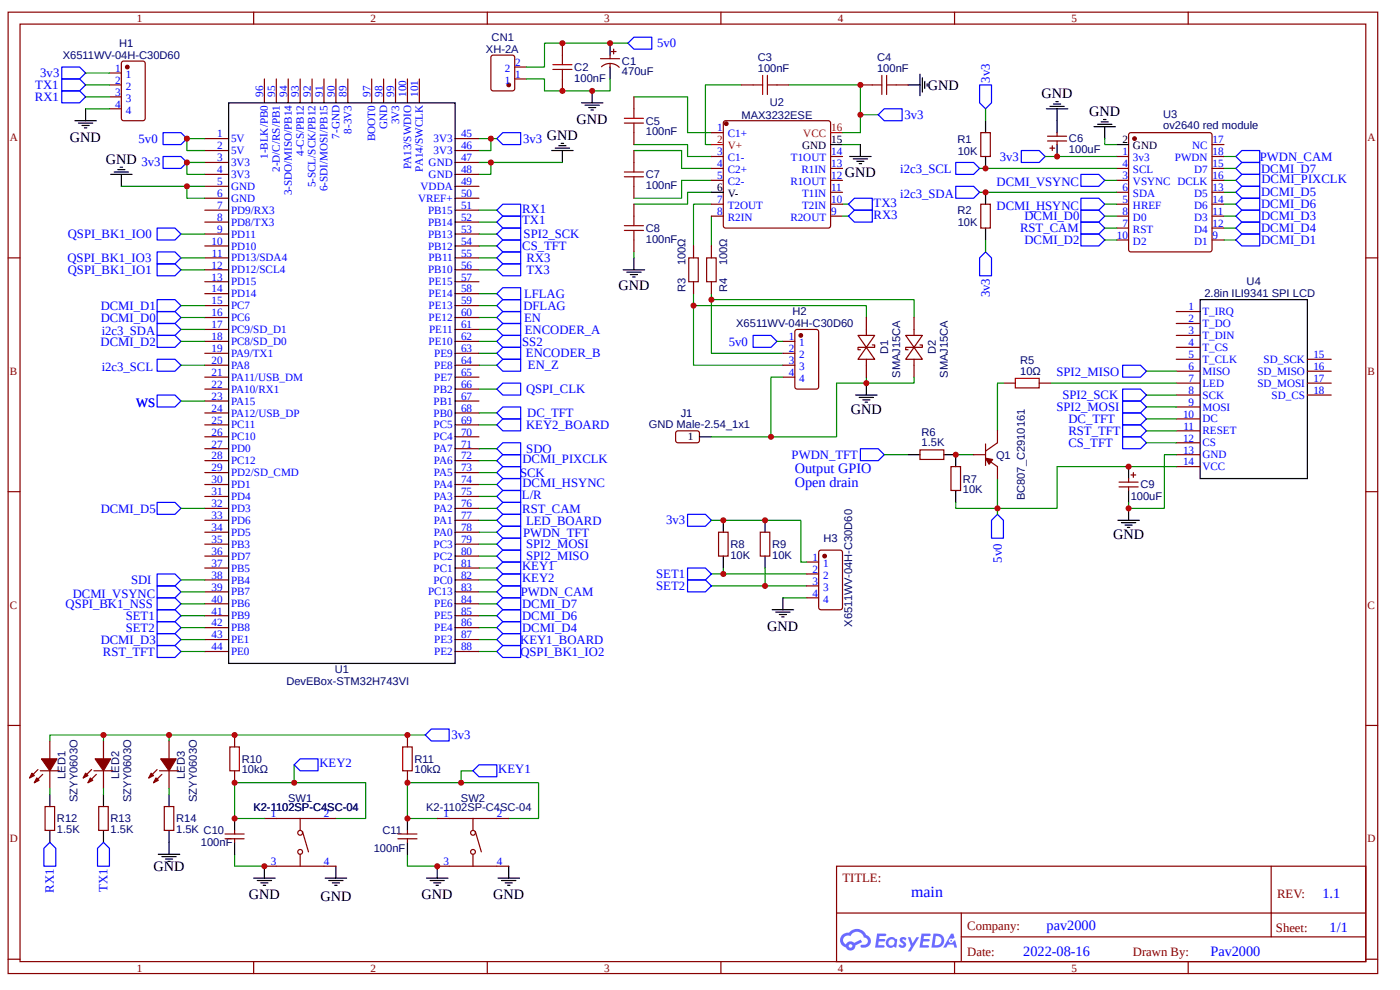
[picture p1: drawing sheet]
<svg xmlns="http://www.w3.org/2000/svg" width="297mm" height="210mm" viewBox="0 0 297 210" stroke-linecap="round" stroke-linejoin="round" font-family="sans-serif">
<g fill="none" stroke="#800" stroke-width=".25">
<path d="M1.7 2.6h290.6v203.8h-290.6zM4.3 5.1h285.5v198.8h-285.5zM53.8 2.6v2.5M103.4 2.6v2.5M152.9 2.6v2.5M202.5 2.6v2.5M252.1 2.6v2.5M1.7 54.7h2.6M289.8 54.7h2.5M1.7 104.2h2.6M289.8 104.2h2.5M1.7 153.8h2.6"/>
<path d="M289.8 153.8h2.5M177.5 183.6h112.3v20.3h-112.3zM177.5 193.6h112.2M203.9 198.6h85.8M203.9 193.6v10.1M269.7 183.7v14.9M1.7 203.4h2.6M53.8 203.9v2.5M103.4 203.9v2.5M152.9 203.9v2.5M202.5 203.9v2.5M252.1 203.9v2.5"/>
<path d="M289.8 203.4h2.5"/>
</g>
<g fill="#58f">
<path d="M191.1 198.8l.5-.2 .4 .1 .3 .3-.3 .4a.34 .34 0 0 0-.2-.3 .34 .34 0 0 0-.4 .2l.1 .1a.85 .85 0 0 1 .7 .6 .85 .85 0 0 1-.3 .9h-.7l-.6-.4 .3-.3 .5 .3 .3-.2-.1-.1a.87 .87 0 0 1-.5-1.4z"/>
<path d="M192.6 198.7h.6l.4 1.3 .8-1.3h.6l-1.8 3h-.6l.7-1.1z"/>
<path d="M186.1 197.9h1.7l.2 .2-.1 .3-1.3 .1-.1 .6h1.1l.2 .2-.3 .3h-1.1l-.1 .8h1.2l.2 .2-.2 .3h-1.9z"/>
<path d="M195.5 197.9h1.7l.2 .2-.1 .3-1.3 .1-.1 .6h1.1l.2 .2-.2 .3h-1.2l-.1 .8h1.3l.1 .2-.1 .3h-1.9z"/>
<path d="M201.8 197.9h.5l.2 .9-.4 .3a.5 .5 0 0 0-.8 .2 .5 .5 0 0 0 .4 .7 .5 .5 0 0 0 .6-.5l.3-.2 .4 1.6h-.5l-.2-.6h-1.2l-.4 .6h-.6z"/>
<path d="M198 197.9l-.4 3h1a1.51 1.51 0 0 0 1.7-1.5 1.51 1.51 0 0 0-1.8-1.5zM198.5 198.5a1 1 0 0 1 1.2 1 1 1 0 0 1-1.2 .9h-.2z"/>
<path d="M188.2 199.1a1.1 1.1 0 0 0 0 1.5 1.1 1.1 0 0 0 1.5 .1l.4 .2 .3-1.6-.5-.2a1.07 1.07 0 0 0-1.7 0zM188.4 199.8a.7 .7 0 0 1 1.4 0 .7 .7 0 0 1-1.4 0z"/>
<path d="M178.7 198.2a1.57 1.57 0 0 0 .8 2.7 1.03 1.03 0 0 0 1.1 .6 1.03 1.03 0 0 0 .9-1l1.4-.8-.3-.5-1.4 .7a1.05 1.05 0 0 0-1.7 .3 1 1 0 0 1-.5-1.4 1 1 0 0 1 1.4-.3 1.52 1.52 0 0 1 1.6-.9 1.52 1.52 0 0 1 1.3 1.2 .82 .82 0 0 1 .8 1 .82 .82 0 0 1-1.2 .5 .31 .31 0 0 0-.4 .3 .31 .31 0 0 0 .3 .3 1.42 1.42 0 0 0 1.9-.9 1.42 1.42 0 0 0-.9-1.8 2.25 2.25 0 0 0-3.8-.5l-.8 .2zM180 200.6a.4 .4 0 0 1 .8 0 .4 .4 0 0 1-.8 0z"/>
<circle cx="201.8" cy="199.4" r=".19"/>
</g>
<g fill="none" stroke="#800" stroke-width=".25">
<path d="M56.1 16.7v5.1M58.6 16.7v5.1M61.1 16.7v5.1M63.7 16.7v5.1M66.2 16.7v5.1M68.7 16.7v5.1M71.3 16.7v5.1M73.8 16.7v5.1M78.9 16.7v5.1M81.4 16.7v5.1M83.9 16.7v5.1M86.4 16.7v5.1"/>
<path d="M89 16.7v5.1M43.4 29.4h5.1M43.4 31.9h5.1M43.4 34.4h5.1M43.4 37h5.1M43.4 39.5h5.1M96.6 29.4h5M96.6 31.9h5M96.6 34.4h5M96.6 37h5M96.6 39.5h5M239.6 28.3l.3-.2h16.7l.4 .2 .1 24.6-.2 .4-17 .1-.4-.2-.1-24.6z"/>
<path d="M43.4 42h5.1M43.4 44.6h5.1M43.4 47.1h5.1M43.4 49.6h5.1M43.4 52.1h5.1M43.4 54.7h5.1M43.4 57.2h5.1M43.4 59.7h5.1M96.6 42h5M96.6 44.6h5M96.6 47.1h5M96.6 49.6h5"/>
<path d="M96.6 52.1h5M96.6 54.7h5M96.6 57.2h5M96.6 59.7h5M43.4 62.3h5.1M43.4 64.8h5.1M43.4 67.3h5.1M43.4 69.8h5.1M43.4 72.4h5.1M43.4 74.9h5.1M43.4 77.4h5.1M43.4 80h5.1"/>
<path d="M96.6 62.3h5M96.6 64.8h5M96.6 67.3h5M96.6 69.8h5M96.6 72.4h5M96.6 74.9h5M96.6 77.4h5M96.6 80h5M43.4 82.5h5.1M43.4 85h5.1M43.4 87.5h5.1M43.4 90.1h5.1"/>
<path d="M43.4 92.6h5.1M43.4 95.1h5.1M43.4 97.7h5.1M96.6 82.5h5M96.6 85h5M96.6 87.5h5M96.6 90.1h5M96.6 92.6h5M96.6 95.1h5M96.6 97.7h5M43.4 100.2h5.1M43.4 102.7h5.1"/>
<path d="M43.4 105.3h5.1M43.4 107.8h5.1M43.4 110.3h5.1M43.4 112.8h5.1M43.4 115.4h5.1M43.4 117.9h5.1M96.6 100.2h5M96.6 102.7h5M96.6 105.3h5M96.6 107.8h5M96.6 110.3h5M96.6 112.8h5"/>
<path d="M96.6 115.4h5M96.6 117.9h5M43.4 120.4h5.1M43.4 123h5.1M43.4 125.5h5.1M43.4 128h5.1M43.4 130.5h5.1M43.4 133.1h5.1M43.4 135.6h5.1M43.4 138.1h5.1M96.6 120.4h5M96.6 123h5"/>
<path d="M96.6 125.5h5M96.6 128h5M96.6 130.5h5M96.6 133.1h5M96.6 135.6h5M96.6 138.1h5"/>
</g>
<path d="M48.5 21.8h48.1v118.9h-48.1z" fill="none" stroke="#000" stroke-width=".25"/>
<circle cx="240.7" cy="29.4" r=".38" fill="#800"/>
<g fill="none" stroke="#800" stroke-width=".25">
<path d="M25.9 13.1l.4-.2h4l.5 .4v11.8l-.3 .5h-4.2l-.5-.3-.1-11.8zM222.2 29.9h4.1M222.2 28.9h4.1M222.7 31.4h1.1M223.2 30.9v1M224.3 28.1v.8M224.3 29.9v.8M236.9 33.2h2.5M236.9 35.7h2.5M236.9 38.2h2.5M257.1 33.2h2.6M257.1 35.7h2.6"/>
<path d="M257.1 38.2h2.6M257.1 30.7h2.6M236.9 40.8h2.5M236.9 43.3h2.5M236.9 45.8h2.5M236.9 48.4h2.5M236.9 50.9h2.5M257.1 40.8h2.6M257.1 43.3h2.6M257.1 45.8h2.6M257.1 48.4h2.6M257.1 50.9h2.6"/>
<path d="M249.5 66.1h5.1M249.5 68.6h5.1M249.5 71.1h5.1M249.5 73.6h5.1M249.5 76.2h5.1M249.5 78.7h5.1M277.4 76.2h5M277.4 78.7h5M249.5 81.2h5.1M249.5 83.8h5.1M249.5 86.3h5.1M249.5 88.8h5.1"/>
<path d="M249.5 91.3h5.1M249.5 93.9h5.1M249.5 96.4h5.1M249.5 98.9h5.1M277.4 81.2h5M277.4 83.8h5M237.4 102.2h4.1M237.4 103.2h4.1M239.4 101.5v.7M239.4 103.2v.8M239.9 100.7h1M240.4 100.2v1"/>
<circle cx="240.7" cy="29.4" r=".38"/>
</g>
<g fill="none" stroke="#000" stroke-width=".25">
<path d="M117 31.9h4.6M117.8 31.4h3M118.6 30.9h1.5M119.1 30.4h.5M119.3 31.9v2.5M222 23.1h4.5M222.7 22.6h3.1M223.5 22.1h1.5M224 21.5h.5M224.3 23.1v5M224.3 30.7v2.5M232.1 26.9h4.5"/>
<path d="M232.9 26.4h3M233.6 25.8h1.5M234.1 25.3h.5M234.4 26.9v2.5M236.9 30.7h2.5M254.6 63.5h22.8v38h-22.8zM239.4 98.9v2.6M237.2 110.3h4.5M237.9 110.8h3M238.7 111.3h1.5M239.2 111.8h.5M239.4 104v2.5"/>
<path d="M239.4 107.8v2.5"/>
</g>
<g fill="none" stroke="#00f" stroke-width=".25">
<path d="M34.6 28.1h3.8l1.3 1.3-1.3 1.3h-3.8zM105.4 29.4l1.3-1.3h3.8v2.6h-3.8zM202.8 34.4h3.8l1.2 1.3-1.2 1.3h-3.8zM202.8 39.5h3.8l1.2 1.3-1.2 1.2h-3.8zM216.7 31.9h3.8l1.2 1.3-1.2 1.2h-3.8zM229.3 37h3.8l1.3 1.2-1.3 1.3h-3.8zM262.2 35.7l1.3-1.3h3.7v2.6h-3.7zM262.2 38.2l1.3-1.2h3.7v2.5h-3.7zM262.2 33.2l1.3-1.3h3.7v2.5h-3.7zM105.4 52.1l1.3-1.2h3.8v2.5h-3.8zM105.4 49.6l1.3-1.2h3.8v2.5h-3.8zM229.3 44.6h3.8l1.3 1.2-1.3 1.3h-3.8z"/>
<path d="M229.3 49.6h3.8l1.3 1.3-1.3 1.2h-3.8zM229.3 42h3.8l1.3 1.3-1.3 1.3h-3.8zM229.3 47.1h3.8l1.3 1.3-1.3 1.2h-3.8zM262.2 50.9l1.3-1.3h3.7v2.5h-3.7zM262.2 48.4l1.3-1.3h3.7v2.5h-3.7zM262.2 45.8l1.3-1.2h3.7v2.5h-3.7zM262.2 43.3l1.3-1.3h3.7v2.6h-3.7zM262.2 40.8l1.3-1.3h3.7v2.5h-3.7zM33.3 66.1h3.8l1.3 1.2-1.3 1.3h-3.8zM33.3 63.5h3.8l1.3 1.3-1.3 1.3h-3.8zM33.3 71.1h3.8l1.3 1.3-1.3 1.2h-3.8zM33.3 68.6h3.8l1.3 1.2-1.3 1.3h-3.8z"/>
<path d="M33.3 83.8h3.8l1.3 1.2-1.3 1.3h-3.8zM105.4 97.7l1.3-1.3h3.8v2.5h-3.8zM105.4 87.5l1.3-1.2h3.8v2.5h-3.8zM105.4 95.1l1.3-1.2h3.8v2.5h-3.8zM106.7 98.9h3.8v2.6h-3.8l-1.3-1.3zM238.2 90.1h3.8l1.2 1.2-1.2 1.3h-3.8zM238.2 87.5h3.8l1.2 1.3-1.2 1.3h-3.8zM238.2 92.6h3.8l1.2 1.3-1.2 1.2h-3.8zM238.2 85h3.8l1.2 1.3-1.2 1.2h-3.8zM238.2 82.5h3.8l1.2 1.3-1.2 1.2h-3.8zM33.3 106.5h3.8l1.3 1.3-1.3 1.2h-3.8zM105.4 102.7l1.3-1.2h3.8v2.5h-3.8z"/>
<path d="M105.4 107.8l1.3-1.3h3.8v2.5h-3.8zM106.7 114.1h3.8v2.5h-3.8l-1.3-1.2zM33.3 134.3h3.8l1.3 1.3-1.3 1.3h-3.8zM33.3 126.7h3.8l1.3 1.3-1.3 1.3h-3.8zM33.3 124.2h3.8l1.3 1.3-1.3 1.2h-3.8zM33.3 136.9h3.8l1.3 1.2-1.3 1.3h-3.8zM33.3 121.7h3.8l1.3 1.3-1.3 1.2h-3.8zM105.4 133.1l1.3-1.3h3.8v2.5h-3.8zM105.4 130.5l1.3-1.2h3.8v2.5h-3.8zM105.4 128l1.3-1.3h3.8v2.6h-3.8zM106.7 124.2h3.8v2.5h-3.8l-1.3-1.2z"/>
</g>
<g fill="none" stroke="#080" stroke-width=".25">
<path d="M43.4 29.4h-3.7v2.5h3.7M101.6 29.4h3.8M101.6 34.4h17.7M104.1 29.4v2.5h-2.5M104.1 34.4v2.6h-2.5M207.8 35.7h29.1M221.7 33.2h15.2M234.4 29.4v1.3h2.5M234.4 38.2h2.5M259.7 35.7h2.5M259.7 33.2h2.5M259.7 38.2h2.5"/>
<path d="M101.6 49.6h3.8M101.6 52.1h3.8M207.8 40.8h29.1M234.4 50.9h2.5M234.4 45.8h2.5M234.4 48.4h2.5M234.4 43.3h2.5M259.7 50.9h2.5M259.7 45.8h2.5M259.7 48.4h2.5M259.7 43.3h2.5M259.7 40.8h2.5"/>
<path d="M38.4 64.8h5M38.4 67.3h5M38.4 72.4h5M38.4 85h5M101.6 97.7h3.8M101.6 87.5h3.8M101.6 95.1h3.8M243.2 91.3h6.3M243.2 88.8h6.3M243.2 93.9h6.3M243.2 86.3h6.3M243.2 83.8h6.3"/>
<path d="M38.4 107.8h5M101.6 102.7h3.8M101.6 115.4h3.8M101.6 100.2h3.8M38.4 128h5M38.4 125.5h5M38.4 138.1h5M38.4 123h5M101.6 128h3.8M101.6 125.5h3.8"/>
</g>
<circle cx="27" cy="14.2" r=".38" fill="#800"/>
<g fill="none" stroke="#800" stroke-width=".25">
<path d="M23.2 15.5h2.5M23.2 18h2.5M23.2 20.5h2.5M23.2 23.1h2.5"/>
<circle cx="27" cy="14.2" r=".38"/>
</g>
<path d="M13.1 14.2h3.8l1.3 1.3-1.3 1.2h-3.8zM13.1 16.7h3.8l1.3 1.3-1.3 1.3h-3.8zM13.1 19.3h3.8l1.3 1.2-1.3 1.3h-3.8zM105.4 47.1l1.3-1.3h3.8v2.6h-3.8zM106.7 43.3h3.8v2.5h-3.8l-1.3-1.2zM105.4 105.3l1.3-1.3h3.8v2.5h-3.8zM105.4 120.4l1.3-1.2h3.8v2.5h-3.8zM106.7 121.7h3.8v2.5h-3.8l-1.3-1.2z" fill="none" stroke="#00f" stroke-width=".25"/>
<path d="M15.9 25.6h4.5M16.6 26.1h3.1M17.4 26.6h1.5M17.9 27.1h.5M18.2 23.1v2.5" fill="none" stroke="#000" stroke-width=".25"/>
<path d="M18.2 15.5h5M18.2 18h5M18.2 23.1h5M18.2 20.5h5M101.6 44.6h3.8M101.6 47.1h3.8M101.6 105.3h3.8" fill="none" stroke="#080" stroke-width=".25"/>
<path d="M34.1 160.9h3.3l-1.5 2.5z" fill="#800"/>
<path d="M35.9 157.1v3.8M33.3 163.2l-1.7 1.7M33.8 163.4h4.1M34.1 160.9h3.3l-1.5 2.5zM34.3 164.2l-1.7 1.7M35.9 163.4v3.8" fill="none" stroke="#800" stroke-width=".25"/>
<path d="M32.1 163.9l.5 .5-1 .5z" fill="#800"/>
<path d="M32.1 163.9l.5 .5-1 .5z" fill="none" stroke="#800" stroke-width=".25"/>
<path d="M33.1 164.9l.5 .5-1 .5z" fill="#800"/>
<path d="M33.1 164.9l.5 .5-1 .5zM34.8 171h2.1v5.1h-2.1z" fill="none" stroke="#800" stroke-width=".25"/>
<path d="M35.9 168.5v2.5M35.9 176.1v5M33.6 181.1h4.5M34.3 181.6h3.1M35.1 182.1h1.5M35.6 182.6h.5" fill="none" stroke="#000" stroke-width=".25"/>
<path d="M20.2 160.9h3.3l-1.5 2.5z" fill="#800"/>
<path d="M22 157.1v3.8M19.4 163.2l-1.7 1.7M19.9 163.4h4.1M20.2 160.9h3.3l-1.5 2.5zM20.4 164.2l-1.7 1.7M22 163.4v3.8" fill="none" stroke="#800" stroke-width=".25"/>
<path d="M18.2 163.9l.5 .5-1 .5z" fill="#800"/>
<path d="M18.2 163.9l.5 .5-1 .5z" fill="none" stroke="#800" stroke-width=".25"/>
<path d="M19.2 164.9l.5 .5-1 .5z" fill="#800"/>
<path d="M19.2 164.9l.5 .5-1 .5z" fill="none" stroke="#800" stroke-width=".25"/>
<path d="M8.8 160.9h3.3l-1.5 2.5z" fill="#800"/>
<path d="M10.6 157.1v3.8M8 163.2l-1.7 1.7M8.5 163.4h4.1M8.8 160.9h3.3l-1.5 2.5zM9.1 164.2l-1.8 1.7M10.6 163.4v3.8" fill="none" stroke="#800" stroke-width=".25"/>
<path d="M6.8 163.9l.5 .5-1 .5z" fill="#800"/>
<path d="M6.8 163.9l.5 .5-1 .5z" fill="none" stroke="#800" stroke-width=".25"/>
<path d="M7.8 164.9l.5 .5-1 .5z" fill="#800"/>
<g fill="none" stroke="#800" stroke-width=".25">
<path d="M157.2 18h2.6M164.8 18h2.6M182.5 18h2.6M190.1 18h2.5M134.5 20.5v2.6M134.5 28.1v2.6M134.5 31.9v2.5M134.5 39.5v2.5M153.6 25.7l.4-.1h21.7l.4 .1 .1 .4v21.7l-.1 .4-.4 .2h-21.7l-.4-.2-.1-.4v-21.7zM134.5 43.3v2.5M134.5 50.9v2.5M147.1 52.1v2.6"/>
<path d="M147.1 59.7v2.6M150.9 52.1v2.6M150.9 59.7v2.6M182 71.1h3.6l-1.8 2.5zM183.8 73.6l1.8 2.6h-3.6zM183.8 67.3v3.8M183.8 76.2v3.8M185.1 73.1h.5v.5h-3.6v.5h.5M192.1 71.1h3.6l-1.8 2.5zM193.9 73.6l1.8 2.6h-3.6zM193.9 67.3v3.8M193.9 76.2v3.8"/>
<path d="M195.2 73.1h.5v.5h-3.6v.5h.5M143.5 91.5l.3-.2 4.3 .1 .3 .3v1.9l-.5 .3-4.3-.1-.3-.4v-1.6zM7.8 164.9l.5 .5-1 .5zM9.6 171h2v5.1h-2zM20.9 171h2.1v5.1h-2.1z"/>
</g>
<g fill="none" stroke="#000" stroke-width=".25">
<path d="M192.6 18h2.6M195.2 15.7v4.6M195.7 16.5v3M196.2 17.2v1.6M196.7 17.8v.5M132.2 57.2h4.6M133 57.7h3M133.7 58.2h1.5M134.2 58.7h.5M134.5 54.7v2.5M148.4 92.6h2.5M181.5 83.8h4.6"/>
<path d="M182.3 84.3h3M183 84.8h1.6M183.5 85.3h.5M183.8 81.2v2.6M10.6 168.5v2.5M10.6 176.1v2.5M22 168.5v2.5M22 176.1v2.5"/>
</g>
<g fill="none" stroke="#080" stroke-width=".25">
<path d="M157.2 18h-7.5v12.7h1.2M167.4 18h15.1v6.3M134.5 20.5h11.4v7.6h5M134.5 30.7h11.4v2.5h5M134.5 31.9h10.1v3.8h6.3M150.9 38.2h-6.3v3.8h-10.1M38.4 57.2h5M38.4 54.7h5M38.4 49.6h5M134.5 53.4v1.3M150.9 43.3h-3.8v8.8M150.9 40.8h-5v2.5h-11.4"/>
<path d="M150.9 45.8v6.3M178.7 43.3h1.3M38.4 77.4h5M147.1 64.8h36.7v2.5M147.1 62.3v15.1h19M150.9 63.5h43v3.8M150.9 62.3v12.6h15.2M183.8 80v1.2h10.1v-1.2M243.2 78.7h6.3M101.6 82.5h3.8M101.6 90.1h3.8M101.6 117.9h3.8"/>
<path d="M101.6 110.3h3.8M101.6 107.8h3.8M38.4 135.6h5M101.6 138.1h3.8M101.6 135.6h3.8M101.6 133.1h3.8M101.6 130.5h3.8M101.6 123h3.8M101.6 120.4h3.8M22 155.8v1.3M86.4 155.8h-75.8v1.3M10.6 167.2v1.3"/>
<path d="M22 167.2v1.3M35.9 167.2v1.3"/>
</g>
<g fill="none" stroke="#00f" stroke-width=".25">
<path d="M33.3 48.4h3.8l1.3 1.2-1.3 1.3h-3.8zM33.3 55.9h3.8l1.3 1.3-1.3 1.3h-3.8zM33.3 53.4h3.8l1.3 1.3-1.3 1.2h-3.8zM33.3 76.2h3.8l1.3 1.2-1.3 1.3h-3.8zM238.2 77.4h3.8l1.2 1.3-1.2 1.3h-3.8zM105.4 82.5l1.3-1.3h3.8v2.6h-3.8zM105.4 90.1l1.3-1.3h3.8v2.5h-3.8zM105.4 117.9l1.3-1.3h3.8v2.6h-3.8zM105.4 110.3l1.3-1.3h3.8v2.6h-3.8zM105.4 138.1l1.3-1.2h3.8v2.5h-3.8zM105.4 135.6l1.3-1.3h3.8v2.6h-3.8zM10.6 178.6l1.2 1.3v3.7h-2.5v-3.7z"/>
<path d="M22 178.6l1.2 1.3v3.7h-2.5v-3.7z"/>
</g>
<g fill="none" stroke="#a00000" stroke-width=".25">
<path d="M159.8 18h2M161.8 16v4M162.8 18h2M162.8 16v4M185.1 18h2M187.1 16v4M188.1 18h2M188.1 16v4M132.5 25.1h4M132.5 26.1h4M132.5 36.5h4M132.5 37.5h4"/>
<path d="M134.5 23.1v2M134.5 26.1v2M134.5 34.4v2.1M134.5 37.5v2M132.5 48.9h4M132.5 47.8h4M134.5 45.8v2M134.5 48.9v2M146.1 54.7h2v5h-2zM149.9 54.7h2v5h-2z"/>
</g>
<circle cx="154.1" cy="26.2" r=".38" fill="#800"/>
<g fill="none" stroke="#800" stroke-width=".25">
<path d="M150.9 28.1h2.6M150.9 33.2h2.6M150.9 35.7h2.6M150.9 38.2h2.6M176.2 33.2h2.5M176.2 35.7h2.5M176.2 38.2h2.5M150.9 43.3h2.6M150.9 45.8h2.6M176.2 43.3h2.5M176.2 45.8h2.5M176.2 40.8h2.5"/>
<path d="M168.8 70l.3-.2h4.1l.4 .4 .1 11.8-.3 .5h-4.3l-.4-.3-.1-11.8z"/>
<circle cx="154.1" cy="26.2" r=".38"/>
</g>
<path d="M150.9 30.7h2.6M176.2 28.1h2.5" fill="none" stroke="#f00" stroke-width=".25"/>
<path d="M176.2 30.7h2.5M180.3 33.2h4.5M181 33.7h3M181.8 34.2h1.5M182.3 34.7h.5M182.5 30.7v2.5M150.9 40.8h2.6" fill="none" stroke="#000" stroke-width=".25"/>
<path d="M178.7 30.7h3.8M186.3 24.3h-3.8v3.8h-3.8M178.7 45.8h1.3" fill="none" stroke="#080" stroke-width=".25"/>
<path d="M186.3 24.3l1.3-1.2h3.8v2.5h-3.8zM105.4 54.7l1.3-1.3h3.8v2.5h-3.8zM105.4 57.2l1.3-1.3h3.8v2.6h-3.8zM180 45.8l1.3-1.2h3.8v2.5h-3.8zM180 43.3l1.3-1.3h3.8v2.6h-3.8z" fill="none" stroke="#00f" stroke-width=".25"/>
<circle cx="169.9" cy="71.1" r=".38" fill="#800"/>
<g fill="none" stroke="#800" stroke-width=".25">
<path d="M104.3 11.8l.3-.1h4.1l.4 .2 .1 6.9-.2 .4-4.4 .1-.4-.3-.1-6.8zM166.1 72.4h2.5M166.1 74.9h2.5M166.1 77.4h2.5M166.1 80h2.5"/>
<circle cx="169.9" cy="71.1" r=".38"/>
</g>
<path d="M105.4 62.3l1.3-1.3h3.8v2.5h-3.8zM105.4 64.8l1.3-1.3h3.8v2.6h-3.8zM105.4 72.4l1.3-1.3h3.8v2.5h-3.8zM105.4 74.9l1.3-1.3h3.8v2.6h-3.8zM105.4 69.8l1.3-1.2h3.8v2.5h-3.8zM105.4 77.4l1.3-1.2h3.8v2.5h-3.8zM106.7 66.1h3.8v2.5h-3.8l-1.3-1.3zM159.8 71.1h3.8l1.2 1.3-1.2 1.2h-3.8z" fill="none" stroke="#00f" stroke-width=".25"/>
<path d="M101.6 54.7h3.8M101.6 57.2h3.8M101.6 72.4h3.8M101.6 62.3h3.8M101.6 64.8h3.8M101.6 67.3h3.8M101.6 69.8h3.8M101.6 74.9h3.8M101.6 77.4h3.8M164.8 72.4h1.3M166.1 80h-2.5v12.6M183.8 81.2h-6.3v11.4h-26.6" fill="none" stroke="#080" stroke-width=".25"/>
<circle cx="107.9" cy="18" r=".38" fill="#800"/>
<g fill="none" stroke="#800" stroke-width=".25">
<path d="M109.2 16.7h2.5M109.2 14.2h2.5M127.4 12.4h4M127.6 14.1a2.72 2.72 0 0 1 3.8 .2M129.4 11.7v.7M129.4 13.5v.7M129.7 10.9h1M130.2 10.4v1M173.8 116.8l.4-.2h4l.5 .3v11.9l-.3 .4-4.2 .1-.5-.3v-11.9zM49.8 155.8v2.6M86.4 155.8v2.6M47.7 177.8h4.1"/>
<path d="M47.7 176.8h4.1M49.8 163.4v2.5M49.8 176.1v.7M49.8 177.8v.8M56.1 173.5h15.2M63.7 173.5v2.6M64.2 176.3l1.2 4.3M84.4 177.8h4.1M84.4 176.8h4.1M86.4 163.4v2.5M86.4 176.1v.7M86.4 177.8v.8"/>
<path d="M92.8 173.5h15.1M100.3 173.5v2.6M100.9 176.3l1.2 4.3M56.1 183.6h15.2M63.7 181.1v2.5M92.8 183.6h15.1M100.3 181.1v2.5"/>
<circle cx="107.9" cy="18" r=".38"/>
<circle cx="63.7" cy="176.6" r=".51"/>
<circle cx="100.3" cy="176.6" r=".51"/>
<circle cx="63.7" cy="180.6" r=".51"/>
<circle cx="100.3" cy="180.6" r=".51"/>
</g>
<path d="M133.2 9.2l1.3-1.3h3.8v2.5h-3.8zM145.9 109h3.8l1.2 1.3-1.2 1.3h-3.8zM90.2 155.8l1.3-1.2h3.8v2.5h-3.8zM62.4 162.1l1.3-1.2h3.8v2.5h-3.8zM101.6 162.1h3.8v2.6h-3.8l-1.3-1.3z" fill="none" stroke="#00f" stroke-width=".25"/>
<g fill="none" stroke="#000" stroke-width=".25">
<path d="M125.6 19.3v2.5M129.4 9.2v2.5M129.4 14.2v2.5M123.4 21.8h4.5M124.1 22.3h3.1M124.9 22.8h1.5M125.4 23.3h.5M163.8 129.3h4.6M164.6 129.8h3M165.3 130.3h1.6M165.8 130.8h.5M166.1 126.7v2.6"/>
<path d="M49.8 173.5v2.6M49.8 178.6v2.5M86.4 173.5v2.6M86.4 178.6v2.5M53.8 186.2h4.6M54.6 186.7h3M55.3 187.2h1.6M55.8 187.7h.5M56.1 183.6v2.6M69 186.2h4.5M69.7 186.7h3.1M70.5 187.2h1.5"/>
<path d="M71 187.7h.5M71.3 183.6v2.6M90.5 186.2h4.5M91.2 186.7h3.1M92 187.2h1.5M92.5 187.7h.5M92.8 183.6v2.6M105.7 186.2h4.5M106.4 186.7h3M107.2 187.2h1.5M107.7 187.7h.5M107.9 183.6v2.6"/>
</g>
<path d="M133.2 9.2h-17.7v5h-3.8M150.9 124.2h20.3M150.9 121.7h20.3M166.1 126.7h5.1M35.9 155.8v1.3M86.4 155.8h3.8M62.4 162.1v3.8h15.2v7.6h-6.3M62.4 165.9h-12.6v7.6h6.3M92.8 173.5h-6.4v-7.6h27.9v7.6h-6.4M100.3 163.4h-2.5v2.5M49.8 181.1v2.5h6.3M86.4 181.1v2.5h6.4" fill="none" stroke="#080" stroke-width=".25"/>
<path d="M48.8 158.4h2v5h-2zM85.4 158.4h2v5h-2z" fill="none" stroke="#a00000" stroke-width=".25"/>
<circle cx="174.9" cy="117.9" r=".38" fill="#800"/>
<g fill="none" stroke="#800" stroke-width=".25">
<path d="M119.3 9.2v2.5M119.3 16.7v2.6M195.2 95.4h5v2h-5zM201.8 98.9h2v5.1h-2zM212.9 81.2h2.5M220.5 81.2h2.5M152.4 112.8h2.1v5.1h-2.1zM161.3 112.8h2v5.1h-2zM171.2 119.2h2.5M171.2 121.7h2.5M171.2 124.2h2.5M171.2 126.7h2.5"/>
<circle cx="174.9" cy="117.9" r=".38"/>
</g>
<path d="M34.6 33.2h3.8l1.3 1.2-1.3 1.3h-3.8zM182.5 95.1h3.8l1.3 1.3-1.3 1.3h-3.8zM105.4 112.8l1.3-1.2h3.8v2.5h-3.8zM211.6 109l1.3 1.3v3.8h-2.6v-3.8zM33.3 129.3h3.8l1.3 1.2-1.3 1.3h-3.8zM33.3 131.8h3.8l1.3 1.3-1.3 1.2h-3.8zM145.9 120.4h3.8l1.2 1.3-1.2 1.3h-3.8zM145.9 123h3.8l1.2 1.2-1.2 1.3h-3.8z" fill="none" stroke="#00f" stroke-width=".25"/>
<g fill="none" stroke="#080" stroke-width=".25">
<path d="M111.7 16.7h3.8v2.6h13.9v-2.6M25.7 39.5h17.7M39.7 39.5v2.5h3.7M43.4 34.4h-3.7v2.6h3.7M187.6 96.4h5M202.8 96.4h3.8M212.9 81.2h-1.3v10.1M223 81.2h26.5M249.5 96.4h-2.5v11.4h-7.6v-1.3M249.5 98.9h-25.2v8.9h-21.5v-1.3M101.6 112.8h3.8M150.9 110.3h19v8.9h1.3"/>
<path d="M211.6 101.5v7.5M38.4 130.5h5M38.4 133.1h5M153.5 120.4v1.3M162.3 120.4v3.8"/>
</g>
<path d="M23.5 37h4.5M24.2 36.5h3.1M25 36h1.5M25.5 35.5h.5M25.7 37v2.5M192.6 96.4h2.6M200.2 96.4h2.6v2.5M153.5 110.3v2.5M153.5 117.9v2.5M162.3 110.3v2.5M162.3 117.9v2.5M202.8 104v2.5" fill="none" stroke="#000" stroke-width=".25"/>
<path d="M117.3 14.7h4M117.3 13.7h4M119.3 11.7v2M119.3 14.7v2M215.4 80.2h5.1v2h-5.1z" fill="none" stroke="#a00000" stroke-width=".25"/>
<path d="M209.1 97.2l1.5 .2-.8 1z" fill="#800"/>
<path d="M208.1 28.1h2v5.1h-2zM208.1 43.3h2v5.1h-2zM206.6 96.4h2.5M209.1 97.2l1.5 .2-.8 1zM209.1 94.1v4.6M209.1 97.2l2.5 1.7v2.6M211.6 91.3v2.6l-2.5 1.7" fill="none" stroke="#800" stroke-width=".25"/>
<path d="M209.1 23.1v2.5M209.1 50.9v2.5M38.4 69.8h5" fill="none" stroke="#080" stroke-width=".25"/>
<path d="M209.1 25.6v2.5M209.1 33.2v2.5M209.1 40.8v2.5M209.1 48.4v2.5" fill="none" stroke="#000" stroke-width=".25"/>
<path d="M207.8 18h2.5v3.8l-1.2 1.3-1.3-1.3zM207.8 54.7l1.3-1.3 1.2 1.3v3.8h-2.5z" fill="none" stroke="#00f" stroke-width=".25"/>
<g fill="#c00">
<circle cx="104.1" cy="29.4" r=".63"/>
<circle cx="104.1" cy="34.4" r=".63"/>
<circle cx="224.3" cy="33.2" r=".63"/>
<circle cx="39.7" cy="29.4" r=".63"/>
<circle cx="22" cy="155.8" r=".63"/>
<circle cx="150.9" cy="63.5" r=".63"/>
<circle cx="147.1" cy="64.8" r=".63"/>
<circle cx="182.5" cy="18" r=".63"/>
<circle cx="182.5" cy="24.3" r=".63"/>
<circle cx="183.8" cy="81.2" r=".63"/>
<circle cx="163.6" cy="92.6" r=".63"/>
<circle cx="56.1" cy="183.6" r=".63"/>
<circle cx="49.8" cy="173.5" r=".63"/>
<circle cx="62.4" cy="165.9" r=".63"/>
<circle cx="49.8" cy="165.9" r=".63"/>
<circle cx="97.8" cy="165.9" r=".63"/>
<circle cx="92.8" cy="183.6" r=".63"/>
<circle cx="86.4" cy="173.5" r=".63"/>
<circle cx="86.4" cy="165.9" r=".63"/>
<circle cx="86.4" cy="155.8" r=".63"/>
<circle cx="49.8" cy="155.8" r=".63"/>
<circle cx="35.9" cy="155.8" r=".63"/>
<circle cx="39.7" cy="34.4" r=".63"/>
<circle cx="39.7" cy="39.5" r=".63"/>
<circle cx="153.5" cy="121.7" r=".63"/>
<circle cx="162.3" cy="124.2" r=".63"/>
<circle cx="153.5" cy="110.3" r=".63"/>
<circle cx="162.3" cy="110.3" r=".63"/>
<circle cx="129.4" cy="9.2" r=".63"/>
<circle cx="125.6" cy="19.3" r=".63"/>
<circle cx="119.3" cy="19.3" r=".63"/>
<circle cx="119.3" cy="9.2" r=".63"/>
<circle cx="239.4" cy="107.8" r=".63"/>
<circle cx="211.6" cy="107.8" r=".63"/>
<circle cx="239.4" cy="98.9" r=".63"/>
<circle cx="202.8" cy="96.4" r=".63"/>
<circle cx="209.1" cy="40.8" r=".63"/>
<circle cx="209.1" cy="35.7" r=".63"/>
</g>
<text font-size="3.4" fill="#00f" x="193.3" y="190.1">main</text>
<g font-size="3">
<text x="196.8" y="19">GND</text>
<text x="221" y="20.7">GND</text>
<text x="122.3" y="26.2">GND</text>
<text x="231.1" y="24.5">GND</text>
<text x="14.8" y="30">GND</text>
<text x="22.5" y="34.7">GND</text>
<text x="179.2" y="37.5">GND</text>
<text x="131.2" y="61.5">GND</text>
<text x="180.5" y="87.8">GND</text>
<text x="236.1" y="114.4">GND</text>
<text x="162.8" y="133.7">GND</text>
<text x="32.6" y="184.7">GND</text>
<text x="52.8" y="190.6">GND</text>
<text x="68" y="191">GND</text>
<text x="89.4" y="190.6">GND</text>
<text x="104.6" y="190.6">GND</text>
</g>
<g font-size="3" fill="#00f">
<text x="168.6" y="100.2">Output GPIO</text>
<text x="168.6" y="103.2">Open drain</text>
<text x="280.6" y="190.3">1.1</text>
<text x="222" y="197.1">pav2000</text>
<text x="282.1" y="197.7">1/1</text>
<text x="217.1" y="202.7">2022-08-16</text>
<text x="256.8" y="202.7">Pav2000</text>
</g>
<g font-size="2.7" fill="#00f">
<text x="139.4" y="10">5v0</text>
<text x="8.6" y="16.4">3v3</text>
<text x="210" y="17.5" transform="rotate(-90 210 17.5)">3v3</text>
<text x="7.4" y="21.4">RX1</text>
<text x="7.5" y="18.9">TX1</text>
<text x="191.9" y="25.2">3v3</text>
<text x="29.4" y="30.3">5v0</text>
<text x="30" y="35.3">3v3</text>
<text x="111" y="30.3">3v3 GND</text>
<text x="212.1" y="34.1">3v3</text>
<text x="267.3" y="34.1">PWDN_CAM</text>
<text x="191" y="36.6">i2c3_SCL</text>
<text x="211.4" y="39.5">DCMI_VSYNC</text>
<text x="267.5" y="41.7">DCMI_D5</text>
<text x="267.5" y="36.6">DCMI_D7</text>
<text x="267.6" y="38.8">DCMI_PIXCLK</text>
<text x="110.8" y="47.6">TX1</text>
<text x="110.8" y="45.1">RX1</text>
<text x="185.3" y="46.4">RX3</text>
<text x="185.3" y="43.8">TX3</text>
<text x="191" y="42">i2c3_SDA</text>
<text x="211.4" y="44.6">DCMI_HSYNC</text>
<text x="217.3" y="46.7">DCMI_D0</text>
<text x="267.5" y="46.7">DCMI_D3</text>
<text x="267.5" y="44.2">DCMI_D6</text>
<text x="14.4" y="50.5">QSPI_BK1_IO0</text>
<text x="110.8" y="53">CS_TFT</text>
<text x="111.1" y="50.5">SPI2_SCK</text>
<text x="216.4" y="49.2">RST_CAM</text>
<text x="217.3" y="51.8">DCMI_D2</text>
<text x="267.5" y="51.8">DCMI_D1</text>
<text x="267.5" y="49.2">DCMI_D4</text>
<text x="14.3" y="55.6">QSPI_BK1_IO3</text>
<text x="14.4" y="58.1">QSPI_BK1_IO1</text>
<text x="111.7" y="55.6">RX3</text>
<text x="111.7" y="58.1">TX3</text>
<text x="21.4" y="65.7">DCMI_D1</text>
<text x="111" y="65.7">DFLAG</text>
<text x="111.2" y="63.1">LFLAG</text>
<text x="210" y="63" transform="rotate(-90 210 63)">3v3</text>
<text x="21.4" y="68.2">DCMI_D0</text>
<text x="21.6" y="71.1">i2c3_SDA</text>
<text x="111.2" y="68.2">EN</text>
<text x="111.4" y="70.7">ENCODER_A</text>
<text x="21.4" y="73.3">DCMI_D2</text>
<text x="110.8" y="73.3">SS2</text>
<text x="111.6" y="75.8">ENCODER_B</text>
<text x="154.6" y="73.3">5v0</text>
<text x="21.6" y="78.7">i2c3_SCL</text>
<text x="111.6" y="83.4">QSPI_CLK</text>
<text x="112" y="78.3">EN_Z</text>
<text x="224.1" y="79.6">SPI2_MISO</text>
<text x="28.9" y="86.3">WS</text>
<text x="111.8" y="88.5">DC_TFT</text>
<text x="224.1" y="87.2">SPI2_MOSI</text>
<text x="225.4" y="84.7">SPI2_SCK</text>
<text x="226.7" y="89.7">DC_TFT</text>
<text x="111.6" y="91">KEY2_BOARD</text>
<text x="226.7" y="92.2">RST_TFT</text>
<text x="226.7" y="94.8">CS_TFT</text>
<text x="110.3" y="101.1">SCK</text>
<text x="110.8" y="98.2">DCMI_PIXCLK</text>
<text x="111.6" y="96">SDO</text>
<text x="167.9" y="97.3">PWDN_TFT</text>
<text x="110.7" y="105.8">L/R</text>
<text x="110.8" y="103.2">DCMI_HSYNC</text>
<text x="21.4" y="108.7">DCMI_D5</text>
<text x="110.8" y="108.7">RST_CAM</text>
<text x="111" y="113.8">PWDN_TFT</text>
<text x="111.6" y="111.2">LED_BOARD</text>
<text x="141.3" y="111.2">3v3</text>
<text x="111.6" y="116.3">SPI2_MOSI</text>
<text x="111.6" y="118.8">SPI2_MISO</text>
<text x="212.5" y="119.3" transform="rotate(-90 212.5 119.3)">5v0</text>
<text x="27.8" y="123.9">SDI</text>
<text x="110.8" y="120.9">KEY1</text>
<text x="110.8" y="123.5">KEY2</text>
<text x="139.2" y="122.6">SET1</text>
<text x="139.2" y="125.1">SET2</text>
<text x="13.9" y="128.9">QSPI_BK1_NSS</text>
<text x="15.4" y="126.7">DCMI_VSYNC</text>
<text x="26.7" y="131.4">SET1</text>
<text x="110.5" y="126.4">PWDN_CAM</text>
<text x="110.8" y="131.4">DCMI_D6</text>
<text x="110.8" y="128.9">DCMI_D7</text>
<text x="21.4" y="136.5">DCMI_D3</text>
<text x="26.7" y="134">SET2</text>
<text x="110.4" y="136.5">KEY1_BOARD</text>
<text x="110.8" y="134">DCMI_D4</text>
<text x="21.8" y="139">RST_TFT</text>
<text x="110.4" y="139">QSPI_BK1_IO2</text>
<text x="95.8" y="156.7">3v3</text>
<text x="67.8" y="162.7">KEY2</text>
<text x="105.7" y="163.9">KEY1</text>
<text x="11.4" y="189.2" transform="rotate(-90 11.4 189.2)">RX1</text>
<text x="22.8" y="189.1" transform="rotate(-90 22.8 189.1)">TX1</text>
</g>
<g font-size="2.7" fill="#800">
<text x="178.7" y="186.9">TITLE:</text>
<text x="270.9" y="190.3">REV:</text>
<text x="205.2" y="197.1">Company:</text>
<text x="270.7" y="197.6">Sheet:</text>
<text x="205.2" y="202.6">Date:</text>
<text x="240.3" y="202.7">Drawn By:</text>
</g>
<g font-size="2.4" fill="#800">
<text x="29" y="4.7">1</text>
<text x="78.6" y="4.7">2</text>
<text x="128.2" y="4.7">3</text>
<text x="177.7" y="4.7">4</text>
<text x="227.3" y="4.7">5</text>
<text x="2.1" y="29.9">A</text>
<text x="290.1" y="29.9">A</text>
<text x="2.1" y="79.5">B</text>
<text x="290.1" y="79.5">B</text>
<text x="2.1" y="129">C</text>
<text x="290.1" y="129">C</text>
<text x="2.1" y="178.6">D</text>
<text x="290.1" y="178.6">D</text>
<text x="29" y="206">1</text>
<text x="78.6" y="206">2</text>
<text x="128.2" y="206">3</text>
<text x="177.7" y="206">4</text>
<text x="227.3" y="206">5</text>
</g>
<g font-size="2.4" fill="#000080">
<text x="25.2" y="9.9">H1</text>
<text x="103.1" y="11.2">XH-2A</text>
<text x="104.3" y="8.6">CN1</text>
<text x="13.3" y="12.4">X6511WV-04H-C30D60</text>
<text x="121.8" y="17.3">100nF</text>
<text x="121.8" y="15">C2</text>
<text x="132" y="16">470uF</text>
<text x="132" y="13.7">C1</text>
<text x="160.8" y="15.2">100nF</text>
<text x="160.8" y="12.9">C3</text>
<text x="186.1" y="15.2">100nF</text>
<text x="186.1" y="12.9">C4</text>
<text x="163.3" y="22.6">U2</text>
<text x="137" y="28.7">100nF</text>
<text x="137" y="26.4">C5</text>
<text x="157.3" y="25.2">MAX3232ESE</text>
<text x="246.8" y="27.4">ov2640 red module</text>
<text x="246.8" y="25.1">U3</text>
<text x="203.1" y="30.2">R1</text>
<text x="203.2" y="32.8">10K</text>
<text x="226.8" y="32.5">100uF</text>
<text x="226.8" y="30.2">C6</text>
<text x="137" y="40.1">100nF</text>
<text x="137" y="37.8">C7</text>
<text x="203.1" y="45.4">R2</text>
<text x="203.2" y="47.9">10K</text>
<text x="137" y="51.5">100nF</text>
<text x="137" y="49.2">C8</text>
<text x="145.4" y="56.3" transform="rotate(-90 145.4 56.3)">100Ω</text>
<text x="154.3" y="56.3" transform="rotate(-90 154.3 56.3)">100Ω</text>
<text x="145.4" y="61.9" transform="rotate(-90 145.4 61.9)">R3</text>
<text x="154.3" y="61.9" transform="rotate(-90 154.3 61.9)">R4</text>
<text x="255.5" y="63.1">2.8in ILI9341 SPI LCD</text>
<text x="264.5" y="60.5">U4</text>
<text x="156.2" y="69.4">X6511WV-04H-C30D60</text>
<text x="168.1" y="66.8">H2</text>
<text x="188.4" y="75.1" transform="rotate(-90 188.4 75.1)">D1</text>
<text x="198.5" y="75.1" transform="rotate(-90 198.5 75.1)">D2</text>
<text x="216.4" y="77.2">R5</text>
<text x="191" y="80.1" transform="rotate(-90 191 80.1)">SMAJ15CA</text>
<text x="201.1" y="80.1" transform="rotate(-90 201.1 80.1)">SMAJ15CA</text>
<text x="216.4" y="79.5">10Ω</text>
<text x="144.4" y="88.3">J1</text>
<text x="137.6" y="90.8">GND Male-2.54_1x1</text>
<text x="195.5" y="94.6">1.5K</text>
<text x="195.5" y="92.5">R6</text>
<text x="211.3" y="97.2">Q1</text>
<text x="204.3" y="104.5">10K</text>
<text x="204.3" y="102.3">R7</text>
<text x="217.4" y="106.1" transform="rotate(-90 217.4 106.1)">BC807_C2910161</text>
<text x="239.9" y="106.1">100uF</text>
<text x="242" y="103.5">C9</text>
<text x="155" y="118.4">10K</text>
<text x="155" y="116.2">R8</text>
<text x="163.8" y="118.4">10K</text>
<text x="163.8" y="116.2">R9</text>
<text x="174.7" y="114.9">H3</text>
<text x="180.8" y="132.8" transform="rotate(-90 180.8 132.8)">X6511WV-04H-C30D60</text>
<text x="71" y="142.7">U1</text>
<text x="60.7" y="145.3">DevEBox-STM32H743VI</text>
<text x="51.3" y="161.7">R10</text>
<text x="88" y="161.7">R11</text>
<text x="13.9" y="165.1" transform="rotate(-90 13.9 165.1)">LED1</text>
<text x="25.3" y="165.1" transform="rotate(-90 25.3 165.1)">LED2</text>
<text x="39.2" y="165.1" transform="rotate(-90 39.2 165.1)">LED3</text>
<text x="51.3" y="164">10kΩ</text>
<text x="88" y="164">10kΩ</text>
<text x="16.4" y="170" transform="rotate(-90 16.4 170)">SZYY0603O</text>
<text x="27.8" y="170" transform="rotate(-90 27.8 170)">SZYY0603O</text>
<text x="41.7" y="170" transform="rotate(-90 41.7 170)">SZYY0603O</text>
<text x="53.8" y="171.8">K2-1102SP-C4SC-04</text>
<text x="61.1" y="170">SW1</text>
<text x="90.4" y="171.8">K2-1102SP-C4SC-04</text>
<text x="97.8" y="170">SW2</text>
<text x="12.1" y="176.7">1.5K</text>
<text x="12.1" y="174.3">R12</text>
<text x="23.5" y="176.7">1.5K</text>
<text x="23.5" y="174.3">R13</text>
<text x="37.4" y="176.7">1.5K C10</text>
<text x="37.4" y="174.3">R14</text>
<text x="42.6" y="179.4">100nF</text>
<text x="81.1" y="176.9">C11</text>
<text x="79.3" y="180.7">100nF</text>
</g>
<g font-size="2.4" fill="#00f">
<text x="24.4" y="15.2">1</text>
<text x="24.4" y="17.8">2</text>
<text x="26.7" y="16.5">1</text>
<text x="107.1" y="17.8">1</text>
<text x="107.1" y="15.2">2</text>
<text x="109.3" y="16.5">1</text>
<text x="109.3" y="14">2</text>
<text x="24.4" y="20.3">3</text>
<text x="24.4" y="22.8">4</text>
<text x="26.7" y="19">2</text>
<text x="26.7" y="21.5">3</text>
<text x="55.8" y="20.5" transform="rotate(-90 55.8 20.5)">96</text>
<text x="58.4" y="20.5" transform="rotate(-90 58.4 20.5)">95</text>
<text x="60.9" y="20.5" transform="rotate(-90 60.9 20.5)">94</text>
<text x="63.4" y="20.5" transform="rotate(-90 63.4 20.5)">93</text>
<text x="66" y="20.5" transform="rotate(-90 66 20.5)">92</text>
<text x="68.5" y="20.5" transform="rotate(-90 68.5 20.5)">91</text>
<text x="71" y="20.5" transform="rotate(-90 71 20.5)">90</text>
<text x="73.5" y="20.5" transform="rotate(-90 73.5 20.5)">89</text>
<text x="78.6" y="20.5" transform="rotate(-90 78.6 20.5)">97</text>
<text x="81.1" y="20.5" transform="rotate(-90 81.1 20.5)">98</text>
<text x="83.7" y="20.5" transform="rotate(-90 83.7 20.5)">99</text>
<text x="86.2" y="20.5" transform="rotate(-90 86.2 20.5)">100</text>
<text x="88.7" y="20.5" transform="rotate(-90 88.7 20.5)">101</text>
<text x="26.7" y="24.1">4</text>
<text x="46.1" y="29.1">1</text>
<text x="72" y="29.4" transform="rotate(-90 72 29.4)">7-GND</text>
<text x="74.6" y="28.3" transform="rotate(-90 74.6 28.3)">8-3V3</text>
<text x="79.6" y="29.9" transform="rotate(-90 79.6 29.9)">BOOT0</text>
<text x="82.1" y="27.4" transform="rotate(-90 82.1 27.4)">GND</text>
<text x="84.7" y="26.4" transform="rotate(-90 84.7 26.4)">3V3</text>
<text x="97.8" y="29.1">45</text>
<text x="152.1" y="27.9">1</text>
<text x="154.4" y="29.1">C1+</text>
<text x="46.1" y="31.7">2</text>
<text x="46.1" y="34.2">3</text>
<text x="49" y="30.1">5V</text>
<text x="49" y="32.7">5V</text>
<text x="49" y="35.2">3V3</text>
<text x="56.9" y="33.7" transform="rotate(-90 56.9 33.7)">1-BLK/PB0</text>
<text x="64.4" y="33.1" transform="rotate(-90 64.4 33.1)">4-CS/PB12</text>
<text x="87.2" y="35.8" transform="rotate(-90 87.2 35.8)">PA13/SWDIO</text>
<text x="90.9" y="35.2">GND</text>
<text x="92" y="30.1">3V3</text>
<text x="92" y="32.7">3V3</text>
<text x="97.8" y="31.7">46</text>
<text x="97.8" y="34.2">47</text>
<text x="152.1" y="32.9">3</text>
<text x="152.1" y="35.5">4</text>
<text x="154.4" y="34.2">C1-</text>
<text x="167.8" y="34.2">T1OUT</text>
<text x="176.3" y="35.5">13</text>
<text x="176.3" y="32.9">14</text>
<text x="238.1" y="32.9">1</text>
<text x="238.1" y="35.5">4</text>
<text x="240.4" y="34.2">3v3</text>
<text x="249.3" y="34.2">PWDN</text>
<text x="252.9" y="31.7">NC</text>
<text x="257.3" y="35.5">15</text>
<text x="257.3" y="32.9">18</text>
<text x="257.3" y="30.4">17</text>
<text x="46.1" y="36.7">4</text>
<text x="46.1" y="39.2">5</text>
<text x="46.1" y="41.8">6</text>
<text x="49" y="37.7">3V3</text>
<text x="49" y="40.3">GND</text>
<text x="59.4" y="36.5" transform="rotate(-90 59.4 36.5)">2-D/C/RS/PB1</text>
<text x="61.9" y="41.4" transform="rotate(-90 61.9 41.4)">3-SDO/MISO/PB14</text>
<text x="67" y="39.7" transform="rotate(-90 67 39.7)">5-SCL/SCK/PB12</text>
<text x="69.5" y="40.5" transform="rotate(-90 69.5 40.5)">6-SDI/MOSI/PB15</text>
<text x="89.2" y="40.3">VDDA</text>
<text x="89.7" y="36.4" transform="rotate(-90 89.7 36.4)">PA14/SWCLK</text>
<text x="90.9" y="37.7">GND</text>
<text x="97.8" y="36.7">48</text>
<text x="97.8" y="39.2">49</text>
<text x="97.8" y="41.8">50</text>
<text x="152.1" y="38">5</text>
<text x="154.4" y="36.7">C2+</text>
<text x="154.4" y="39.2">C2-</text>
<text x="167.7" y="39.2">R1OUT</text>
<text x="170" y="36.7">R1IN</text>
<text x="170.2" y="41.8">T1IN</text>
<text x="176.3" y="40.5">11</text>
<text x="176.3" y="38">12</text>
<text x="238.1" y="38">3</text>
<text x="238.1" y="40.5">6</text>
<text x="240.4" y="36.7">SCL</text>
<text x="240.4" y="39.2">VSYNC DCLK</text>
<text x="240.4" y="41.8">SDA</text>
<text x="253.3" y="41.8">D5</text>
<text x="253.3" y="36.7">D7</text>
<text x="257.3" y="40.5">13</text>
<text x="257.3" y="38">16</text>
<text x="46.1" y="44.3">7</text>
<text x="46.1" y="46.8">8</text>
<text x="49" y="42.8">GND</text>
<text x="49" y="45.3">PD9/RX3</text>
<text x="49" y="47.8">PD8/TX3</text>
<text x="88.7" y="42.8">VREF+</text>
<text x="90.8" y="45.3">PB15</text>
<text x="90.8" y="47.8">PB14</text>
<text x="97.8" y="44.3">51</text>
<text x="97.8" y="46.8">52</text>
<text x="152.1" y="43">7</text>
<text x="152.1" y="45.6">8</text>
<text x="154.4" y="44.3">T2OUT</text>
<text x="154.4" y="46.8">R2IN</text>
<text x="167.7" y="46.8">R2OUT</text>
<text x="170.2" y="44.3">T2IN</text>
<text x="176.3" y="45.6">9</text>
<text x="176.3" y="43">10</text>
<text x="238.1" y="43">5</text>
<text x="238.1" y="45.6">8</text>
<text x="240.4" y="44.3">HREF</text>
<text x="240.4" y="46.8">D0</text>
<text x="253.3" y="46.8">D3</text>
<text x="253.3" y="44.3">D6</text>
<text x="257.3" y="45.6">11</text>
<text x="257.3" y="43">14</text>
<text x="44.9" y="51.9">10</text>
<text x="46.1" y="49.4">9</text>
<text x="49" y="50.4">PD11</text>
<text x="49" y="52.9">PD10</text>
<text x="90.8" y="50.4">PB13</text>
<text x="90.8" y="52.9">PB12</text>
<text x="97.8" y="49.4">53</text>
<text x="97.8" y="51.9">54</text>
<text x="236.9" y="50.6">10</text>
<text x="238.1" y="48.1">7</text>
<text x="240.4" y="49.4">RST</text>
<text x="240.4" y="51.9">D2</text>
<text x="253.3" y="51.9">D1</text>
<text x="253.3" y="49.4">D4</text>
<text x="257.3" y="50.6">9</text>
<text x="257.3" y="48.1">12</text>
<text x="44.9" y="57">12</text>
<text x="44.9" y="59.5">13</text>
<text x="45" y="54.4">11</text>
<text x="49" y="55.4">PD13/SDA4</text>
<text x="49" y="58">PD12/SCL4</text>
<text x="90.8" y="58">PB10</text>
<text x="90.9" y="55.4">PB11</text>
<text x="97.8" y="54.4">55</text>
<text x="97.8" y="57">56</text>
<text x="97.8" y="59.5">57</text>
<text x="44.9" y="62">14</text>
<text x="44.9" y="64.5">15</text>
<text x="49" y="60.5">PD15</text>
<text x="49" y="63">PD14</text>
<text x="49" y="65.5">PC7</text>
<text x="90.9" y="60.5">PE15</text>
<text x="90.9" y="63">PE14</text>
<text x="90.9" y="65.5">PE13</text>
<text x="97.8" y="62">58</text>
<text x="97.8" y="64.5">59</text>
<text x="252.2" y="65.8">1</text>
<text x="44.9" y="67.1">16</text>
<text x="44.9" y="69.6">17</text>
<text x="49" y="68.1">PC6</text>
<text x="49" y="70.6">PC9/SD_D1</text>
<text x="90.9" y="68.1">PE12</text>
<text x="91" y="70.6">PE11</text>
<text x="97.8" y="67.1">60</text>
<text x="97.8" y="69.6">61</text>
<text x="252.2" y="68.3">2</text>
<text x="252.2" y="70.9">3</text>
<text x="255.1" y="66.8">T_IRQ</text>
<text x="255.1" y="69.3">T_DO</text>
<text x="255.1" y="71.9">T_DIN</text>
<text x="44.9" y="72.1">18</text>
<text x="44.9" y="74.7">19</text>
<text x="44.9" y="77.2">20</text>
<text x="49" y="73.1">PC8/SD_D0</text>
<text x="49" y="75.7">PA9/TX1</text>
<text x="90.9" y="73.1">PE10</text>
<text x="92.1" y="75.7">PE9</text>
<text x="97.8" y="72.1">62</text>
<text x="97.8" y="74.7">63</text>
<text x="97.8" y="77.2">64</text>
<text x="167.3" y="72.1">1</text>
<text x="167.3" y="74.7">2</text>
<text x="167.3" y="77.2">3</text>
<text x="169.6" y="73.4">1</text>
<text x="169.6" y="75.9">2</text>
<text x="252.2" y="73.4">4</text>
<text x="252.2" y="75.9">5</text>
<text x="255.1" y="74.4">T_CS</text>
<text x="255.1" y="76.9">T_CLK</text>
<text x="268.1" y="76.9">SD_SCK</text>
<text x="278.6" y="75.9">15</text>
<text x="44.9" y="79.7">21</text>
<text x="44.9" y="82.2">22</text>
<text x="49" y="78.2">PA8</text>
<text x="49" y="80.7">PA11/USB_DM</text>
<text x="49" y="83.2">PA10/RX1</text>
<text x="92" y="83.2">PB2</text>
<text x="92.1" y="78.2">PE8</text>
<text x="92.1" y="80.7">PE7</text>
<text x="97.8" y="79.7">65</text>
<text x="97.8" y="82.2">66</text>
<text x="167.3" y="79.7">4</text>
<text x="169.6" y="78.4">3</text>
<text x="169.6" y="81">4</text>
<text x="252.2" y="78.4">6</text>
<text x="252.2" y="81">7</text>
<text x="252.2" y="83.5">8</text>
<text x="255.1" y="79.5">MISO</text>
<text x="255.1" y="82">LED</text>
<text x="266.8" y="79.5">SD_MISO</text>
<text x="266.8" y="82">SD_MOSI</text>
<text x="278.6" y="78.4">16</text>
<text x="278.6" y="81">17</text>
<text x="278.6" y="83.5">18</text>
<text x="44.9" y="84.8">23</text>
<text x="44.9" y="87.3">24</text>
<text x="44.9" y="89.8">25</text>
<text x="49" y="85.8">PA15</text>
<text x="49" y="88.3">PA12/USB_DP</text>
<text x="92" y="85.8">PB1</text>
<text x="92" y="88.3">PB0</text>
<text x="97.8" y="84.8">67</text>
<text x="97.8" y="87.3">68</text>
<text x="97.8" y="89.8">69</text>
<text x="251" y="88.6">10</text>
<text x="252.2" y="86">9</text>
<text x="255.1" y="84.5">SCK</text>
<text x="255.1" y="87">MOSI</text>
<text x="255.1" y="89.6">DC</text>
<text x="269.8" y="84.5">SD_CS</text>
<text x="44.9" y="92.4">26</text>
<text x="44.9" y="94.9">27</text>
<text x="49" y="90.8">PC11</text>
<text x="49" y="93.4">PC10</text>
<text x="49" y="95.9">PD0</text>
<text x="92" y="90.8">PC5</text>
<text x="92" y="93.4">PC4</text>
<text x="92.1" y="95.9">PA7</text>
<text x="97.8" y="92.4">70</text>
<text x="97.8" y="94.9">71</text>
<text x="251" y="93.6">12</text>
<text x="251.1" y="91.1">11</text>
<text x="255.1" y="92.1">RESET</text>
<text x="255.1" y="94.6">CS</text>
<text x="44.9" y="97.4">28</text>
<text x="44.9" y="99.9">29</text>
<text x="49" y="98.4">PC12</text>
<text x="49" y="101">PD2/SD_CMD</text>
<text x="92.1" y="98.4">PA6</text>
<text x="92.1" y="101">PA5</text>
<text x="97.8" y="97.4">72</text>
<text x="97.8" y="99.9">73</text>
<text x="251" y="96.1">13</text>
<text x="251" y="98.7">14</text>
<text x="255.1" y="97.2">GND</text>
<text x="255.1" y="99.7">VCC</text>
<text x="44.9" y="102.5">30</text>
<text x="44.9" y="105">31</text>
<text x="44.9" y="107.5">32</text>
<text x="49" y="103.5">PD1</text>
<text x="49" y="106">PD4</text>
<text x="92.1" y="103.5">PA4</text>
<text x="92.1" y="106">PA3</text>
<text x="97.8" y="102.5">74</text>
<text x="97.8" y="105">75</text>
<text x="97.8" y="107.5">76</text>
<text x="44.9" y="110.1">33</text>
<text x="44.9" y="112.6">34</text>
<text x="49" y="108.5">PD3</text>
<text x="49" y="111.1">PD6</text>
<text x="49" y="113.6">PD5</text>
<text x="92.1" y="108.5">PA2</text>
<text x="92.1" y="111.1">PA1</text>
<text x="92.1" y="113.6">PA0</text>
<text x="97.8" y="110.1">77</text>
<text x="97.8" y="112.6">78</text>
<text x="44.9" y="115.1">35</text>
<text x="44.9" y="117.6">36</text>
<text x="49" y="116.1">PB3</text>
<text x="49" y="118.7">PD7</text>
<text x="92" y="116.1">PC3</text>
<text x="92" y="118.7">PC2</text>
<text x="97.8" y="115.1">79</text>
<text x="97.8" y="117.6">80</text>
<text x="172.4" y="118.9">1</text>
<text x="44.9" y="120.2">37</text>
<text x="44.9" y="122.7">38</text>
<text x="44.9" y="125.2">39</text>
<text x="49" y="121.2">PB5</text>
<text x="49" y="123.7">PB4</text>
<text x="92" y="121.2">PC1</text>
<text x="92" y="123.7">PC0</text>
<text x="97.8" y="120.2">81</text>
<text x="97.8" y="122.7">82</text>
<text x="97.8" y="125.2">83</text>
<text x="172.4" y="121.4">2</text>
<text x="172.4" y="124">3</text>
<text x="174.6" y="120.2">1</text>
<text x="174.6" y="122.7">2</text>
<text x="174.6" y="125.2">3</text>
<text x="44.9" y="127.8">40</text>
<text x="44.9" y="130.3">41</text>
<text x="49" y="126.2">PB7</text>
<text x="49" y="128.8">PB6</text>
<text x="49" y="131.3">PB9</text>
<text x="90.8" y="126.2">PC13</text>
<text x="92.1" y="128.8">PE6</text>
<text x="92.1" y="131.3">PE5</text>
<text x="97.8" y="127.8">84</text>
<text x="97.8" y="130.3">85</text>
<text x="172.4" y="126.5">4</text>
<text x="174.6" y="127.8">4</text>
<text x="44.9" y="132.8">42</text>
<text x="44.9" y="135.3">43</text>
<text x="44.9" y="137.9">44</text>
<text x="49" y="133.8">PB8</text>
<text x="49" y="136.4">PE1</text>
<text x="92.1" y="133.8">PE4</text>
<text x="92.1" y="136.4">PE3</text>
<text x="97.8" y="132.8">86</text>
<text x="97.8" y="135.3">87</text>
<text x="97.8" y="137.9">88</text>
<text x="49" y="138.9">PE0</text>
<text x="92.1" y="138.9">PE2</text>
<text x="57.4" y="173.3">1</text>
<text x="68.7" y="173.3">2</text>
<text x="94.1" y="173.3">1</text>
<text x="105.4" y="173.3">2</text>
<text x="57.4" y="183.4">3</text>
<text x="68.7" y="183.4">4</text>
<text x="94.1" y="183.4">3</text>
<text x="105.4" y="183.4">4</text>
</g>
<g font-size="2.4" fill="#f00">
<text x="170.4" y="29.1">VCC</text>
<text x="176.3" y="27.9">16</text>
<text x="152.1" y="30.4">2</text>
<text x="154.4" y="31.7">V+</text>
</g>
<g font-size="2.4">
<text x="170.2" y="31.7">GND</text>
<text x="176.3" y="30.4">15</text>
<text x="238.1" y="30.4">2</text>
<text x="240.4" y="31.7">GND</text>
<text x="152.1" y="40.5">6</text>
<text x="154.4" y="41.8">V-</text>
<text x="145.9" y="93.4">1</text>
</g>
</svg>
